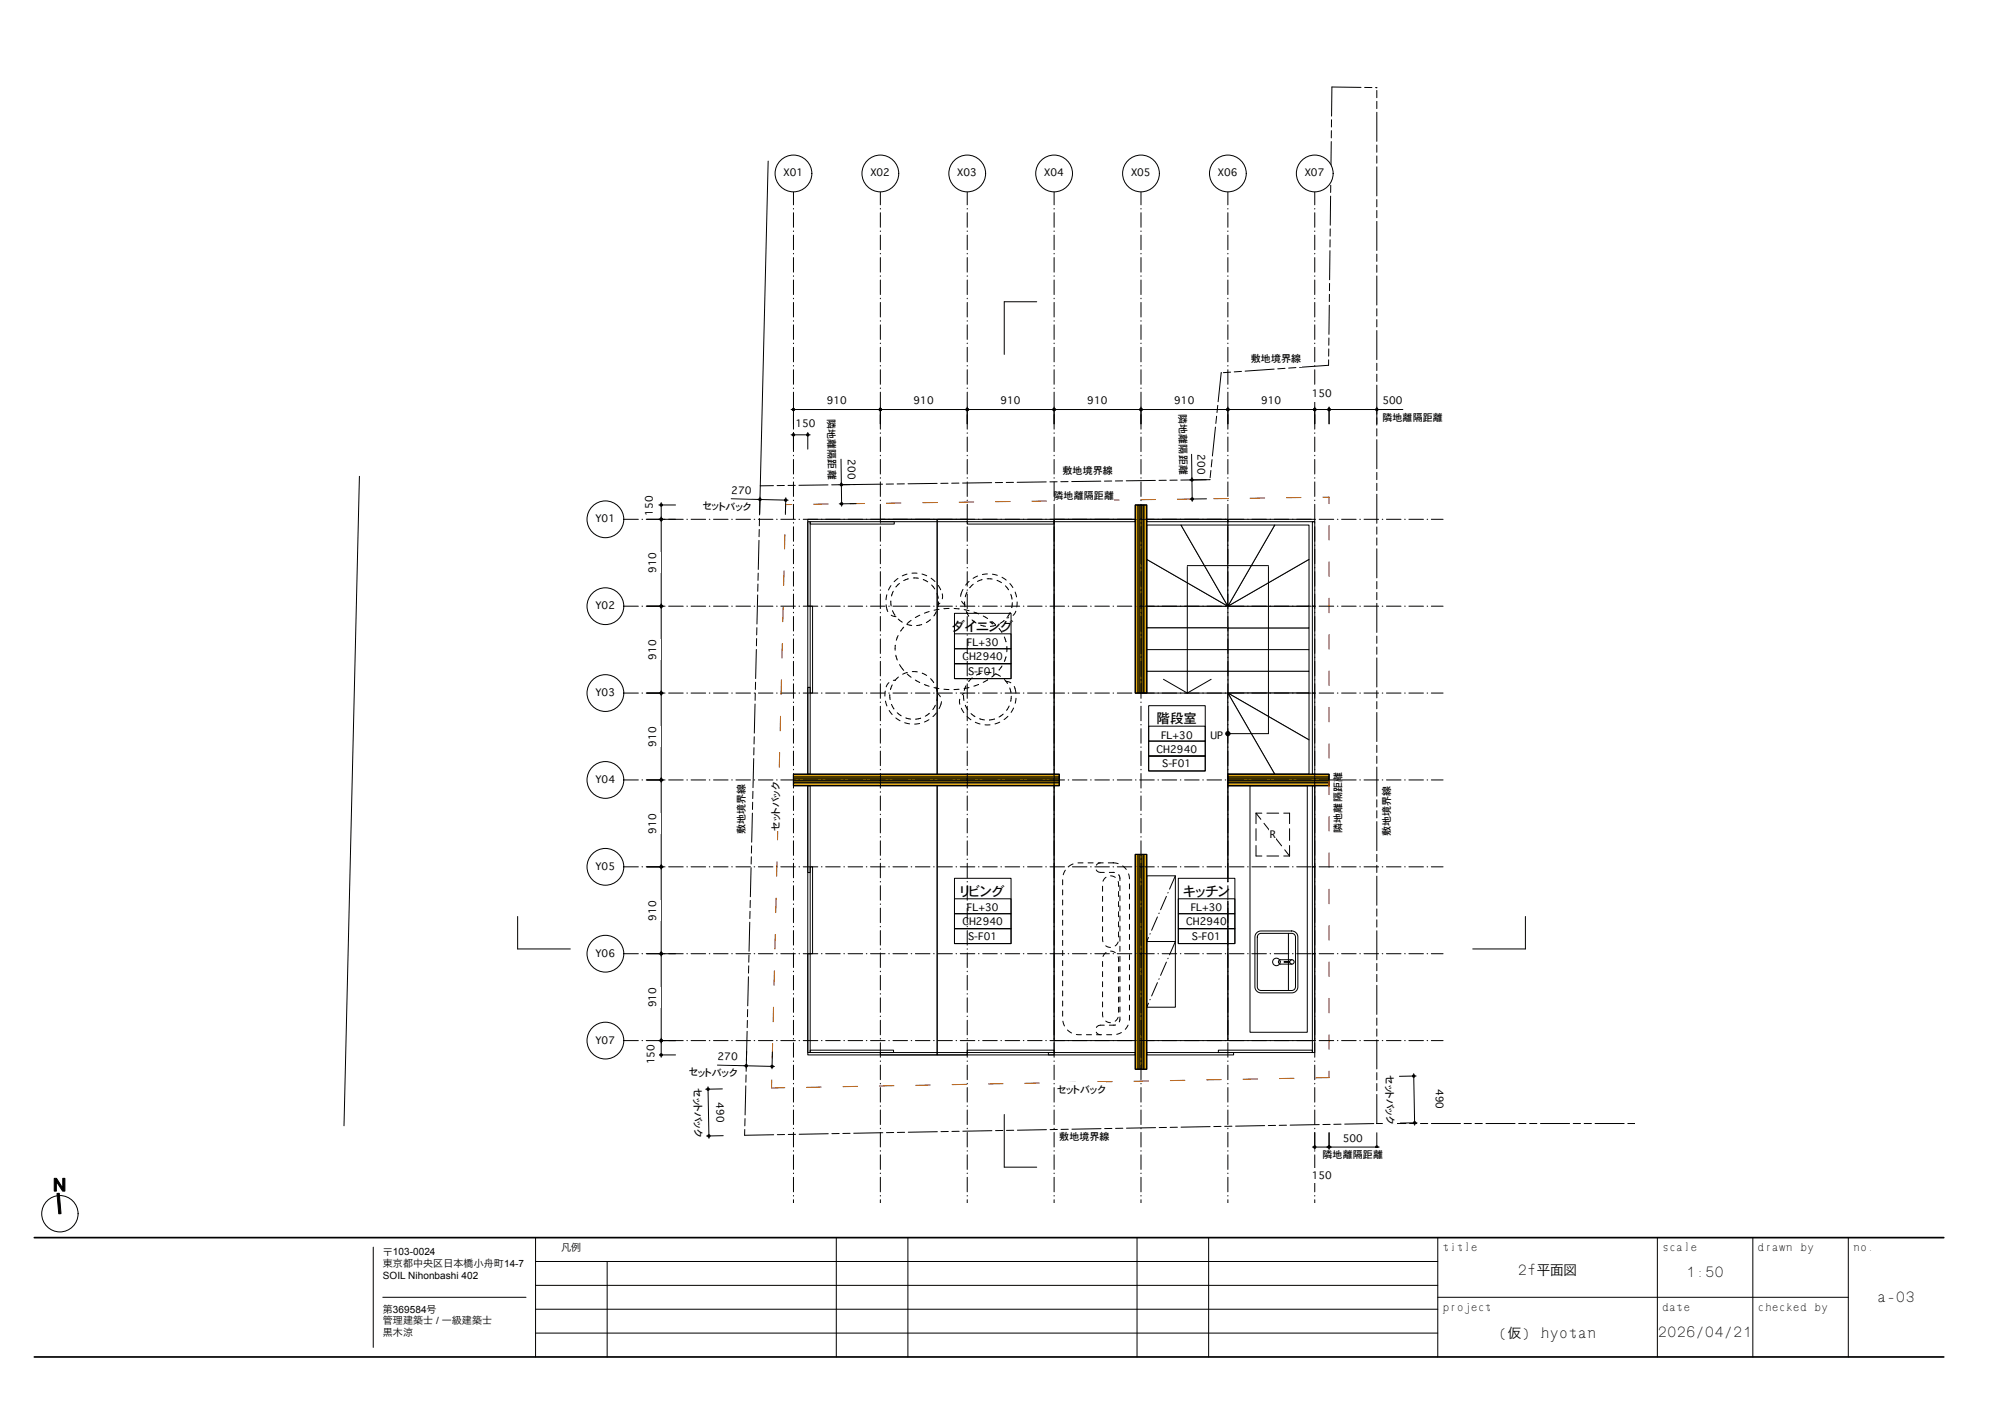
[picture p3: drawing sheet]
<svg xmlns="http://www.w3.org/2000/svg" width="420mm" height="297mm" viewBox="0 0 420 297" stroke-linecap="round" stroke-linejoin="round" font-family="sans-serif">
<path d="M217.2 63.2h-6.8v11M169.2 108.8h27.1v112.2h-27.1zM196.3 108.8h24.5v112.2h-24.5zM220.8 108.8h36.4v109.2h-36.4zM257.2 164.6h18.2v53.4h-18.2zM261.9 164.6h12v51.6h-12zM108.4 192v6.8h11.1M240.2 197.2h6v13.8h-6zM319.5 192v6.8h-11M210.4 233.5v11h6.8" fill="none" stroke="#000" stroke-width=".21"/>
<path d="M246.2 197.2l-6 13.8" fill="none" stroke="#000" stroke-width=".21" stroke-dasharray="3 .8 .1 .8"/>
<path d="M263.1 170.3h7M270.1 179.3h-7" fill="none" stroke="#000" stroke-width=".21" stroke-dasharray="2.5 1.1" stroke-dashoffset="1.2"/>
<path d="M263.1 179.3v-9M270.1 170.3v9" fill="none" stroke="#000" stroke-width=".21" stroke-dasharray="2.5 1.1" stroke-dashoffset=".3"/>
<path d="M270.1 179.3l-7-9" fill="none" stroke="#000" stroke-width=".21" stroke-dasharray="2.5 1.1" stroke-dashoffset=".8"/>
<path d="M266 173.3h1.3v3h-1.3z" fill="#fff"/>
<path d="M240.2 183.5h6v13.7h-6z" fill="none" stroke="#000" stroke-width=".21"/>
<path d="M246.2 183.5l-6 13.7" fill="none" stroke="#000" stroke-width=".21" stroke-dasharray="3 .8 .1 .8"/>
<path d="M166.2 162.2h55.7v.6h-55.7z" fill="#dfa800"/>
<path d="M166.2 162.2h55.7v.6h-55.7zM166.2 162.8h55.7v.4h-55.7zM166.2 163.2h55.7v.4h-55.7zM166.2 163.6h55.7v.4h-55.7z" fill="none" stroke="#000" stroke-width=".21"/>
<path d="M166.2 163h55.7M166.2 163.4h55.7M166.2 163.8h55.7" fill="none" stroke="#dfa800" stroke-width=".4"/>
<path d="M166.2 164h55.7v.6h-55.7z" fill="#dfa800"/>
<path d="M166.2 164h55.7v.6h-55.7z" fill="none" stroke="#000" stroke-width=".21"/>
<path d="M237.8 179h.6v45h-.6z" fill="#dfa800"/>
<path d="M237.8 179h.6v45h-.6zM238.4 179h.4v45h-.4zM238.8 179h.4v45h-.4zM239.2 179h.4v45h-.4z" fill="none" stroke="#000" stroke-width=".21"/>
<path d="M238.6 179v45M239 179v45M239.4 179v45" fill="none" stroke="#dfa800" stroke-width=".4"/>
<path d="M239.6 179h.6v45h-.6z" fill="#dfa800"/>
<path d="M239.6 179h.6v45h-.6z" fill="none" stroke="#000" stroke-width=".21"/>
<g fill="#fff">
<path d="M202.8 194.7h6.1v3h-6.1z"/>
<path d="M201.2 184.8h9.3v3.9h-9.3z"/>
<path d="M202.5 188.7h6.7v3h.9v3h-8.5v-3h.9z"/>
</g>
<path d="M199.9 184h11.9v13.7h-11.9zM199.9 194.5h11.9v3.2h-11.9zM199.9 191.4h11.9v3.1h-11.9zM199.9 188.3h11.9v3.1h-11.9zM199.9 194.5h11.9" fill="none" stroke="#000" stroke-width=".21"/>
<g fill="#fff">
<path d="M202.8 139.2h6.1v3h-6.1z"/>
<path d="M199.4 129.3h13v3.9h-13z"/>
<path d="M202.5 133.2h6.7v3h.9v3h-8.5v-3h.9z"/>
</g>
<path d="M199.9 128.5h11.9v13.7h-11.9zM199.9 139h11.9v3.2h-11.9zM199.9 135.9h11.9v3.1h-11.9zM199.9 132.8h11.9v3.1h-11.9zM199.9 139h11.9" fill="none" stroke="#000" stroke-width=".21"/>
<path d="M257.2 131.5h17v4.6h-17z" fill="#fff"/>
<path d="M257.2 131.5h17v4.6h-17z" fill="none" stroke="#000" stroke-width=".21"/>
<path d="M257.2 136.1h17v4.5h-17z" fill="#fff"/>
<path d="M257.2 136.1h17v4.5h-17z" fill="none" stroke="#000" stroke-width=".21"/>
<path d="M257.2 140.6h17v4.6h-17z" fill="#fff"/>
<path d="M257.2 140.6h17v4.6h-17z" fill="none" stroke="#000" stroke-width=".21"/>
<path d="M240.2 127h17v4.5h-17z" fill="#fff"/>
<path d="M240.2 127h17v4.5h-17z" fill="none" stroke="#000" stroke-width=".21"/>
<path d="M240.2 131.5h17v4.6h-17z" fill="#fff"/>
<path d="M240.2 131.5h17v4.6h-17z" fill="none" stroke="#000" stroke-width=".21"/>
<path d="M240.2 136.1h17v4.5h-17z" fill="#fff"/>
<path d="M240.2 136.1h17v4.5h-17z" fill="none" stroke="#000" stroke-width=".21"/>
<path d="M240.2 140.6h17v4.6h-17z" fill="#fff"/>
<path d="M240.2 140.6h17v4.6h-17z" fill="none" stroke="#000" stroke-width=".21"/>
<path d="M240.2 117.2l17 9.8h-17z" fill="#fff"/>
<path d="M240.2 117.2l17 9.8h-17z" fill="none" stroke="#000" stroke-width=".21"/>
<path d="M240.2 110h7.2l9.8 17-17-9.8z" fill="#fff"/>
<path d="M240.2 110h7.2l9.8 17-17-9.8z" fill="none" stroke="#000" stroke-width=".21"/>
<path d="M247.4 110h9.8v17z" fill="#fff"/>
<path d="M247.4 110h9.8v17z" fill="none" stroke="#000" stroke-width=".21"/>
<path d="M257.2 127h17v4.5h-17z" fill="#fff"/>
<path d="M257.2 127h17v4.5h-17z" fill="none" stroke="#000" stroke-width=".21"/>
<path d="M257.2 127l17-9.8v9.8z" fill="#fff"/>
<path d="M257.2 127l17-9.8v9.8z" fill="none" stroke="#000" stroke-width=".21"/>
<path d="M267 110h7.2v7.2l-17 9.8z" fill="#fff"/>
<path d="M267 110h7.2v7.2l-17 9.8z" fill="none" stroke="#000" stroke-width=".21"/>
<path d="M257.2 110h9.8l-9.8 17z" fill="#fff"/>
<path d="M257.2 110h9.8l-9.8 17z" fill="none" stroke="#000" stroke-width=".21"/>
<path d="M257.2 145.2h17v9.8z" fill="#fff"/>
<path d="M257.2 145.2h17v9.8z" fill="none" stroke="#000" stroke-width=".21"/>
<path d="M257.2 145.2l17 9.8v7.2h-7.2z" fill="#fff"/>
<path d="M257.2 145.2l17 9.8v7.2h-7.2z" fill="none" stroke="#000" stroke-width=".21"/>
<path d="M257.2 145.2l9.8 17h-9.8z" fill="#fff"/>
<path d="M248.7 118.5h17M248.7 118.7v26.5M265.7 118.7v35h-8.5M243.7 142.3l5 2.9M253.7 142.3l-5 2.9M257.2 145.2l9.8 17h-9.8z" fill="none" stroke="#000" stroke-width=".21"/>
<path d="M257.2 162.2h21.2v.6h-21.2z" fill="#dfa800"/>
<path d="M257.2 162.2h21.2v.6h-21.2zM257.2 162.8h21.2v.4h-21.2zM257.2 163.2h21.2v.4h-21.2zM257.2 163.6h21.2v.4h-21.2z" fill="none" stroke="#000" stroke-width=".21"/>
<path d="M257.2 163h21.2M257.2 163.4h21.2M257.2 163.8h21.2" fill="none" stroke="#dfa800" stroke-width=".4"/>
<path d="M257.2 164h21.2v.6h-21.2z" fill="#dfa800"/>
<path d="M257.2 164h21.2v.6h-21.2z" fill="none" stroke="#000" stroke-width=".21"/>
<path d="M237.8 105.8h.6v39.4h-.6z" fill="#dfa800"/>
<path d="M237.8 105.8h.6v39.4h-.6zM238.4 105.8h.4v39.4h-.4zM238.8 105.8h.4v39.4h-.4zM239.2 105.8h.4v39.4h-.4z" fill="none" stroke="#000" stroke-width=".21"/>
<path d="M238.6 105.8v39.4M239 105.8v39.4M239.4 105.8v39.4" fill="none" stroke="#dfa800" stroke-width=".4"/>
<path d="M239.6 105.8h.6v39.4h-.6z" fill="#dfa800"/>
<g fill="none" stroke="#000" stroke-width=".21">
<path d="M169.2 109.3h.5v17.7h-.5zM169.7 109.3h17.6v.5h-17.6zM184.4 108.8h18.2v.5h-18.2zM202.6 109.3h18.2v.5h-18.2zM220.8 108.8h17v.5h-17zM239.6 105.8h.6v39.4h-.6zM240.2 108.8h17v.5h-17zM257.2 108.8h18.2v.5h-18.2zM169.7 127h.5v18.2h-.5zM186.6 125.9l.1 1M187 128l.5 .9M187.1 123.9l-.3 .9"/>
<path d="M187.6 135.2l-.1 1M187.7 137.3l.3 1M188.1 133.1l-.3 1M188.2 129.7l.8 .6M188.4 122.2l-.7 .8M188.4 139.2l.9 1.2M189.3 131.4l-.6 .8M190 130.8l1 .2M190.3 121.2l-1 .4M190.9 130l-.9 .6M191.3 121.1h1.1M192.7 128.9l-1 .5"/>
<path d="M193.1 130.8l-1.1 .2M193.4 121.4l.9 .5M194.6 128.1l-1 .4M194.9 129.8l-.8 .6M195.2 122.5l.6 .9M196.2 128.1l-.6 .9M196.3 124.3l.2 1M196.6 126.1l-.1 1M196.7 127.6l-1 .2M197.8 127.5h.1M198.8 127.5h-1M199.9 127.5l1 .1"/>
<path d="M202 127.7l1 .2M202.1 126.1v1M202.4 128.1l.5 1M202.6 124l-.4 1M203.6 129.9l.9 .6M203.9 122.4l-.8 .7M204 128.2l1 .4M205.4 131l1 .2M205.7 121.4l-.9 .4M206 129l.9 .6M206.8 121.2l1 .1M207.8 130.2l.8 .7"/>
<path d="M208.5 131l-1 .2M208.9 121.6l.9 .5M209.3 131.6l.6 .9M209.9 139.5l-.6 .9M210.4 130l-.9 .6M210.4 133.4l.3 1M210.6 122.7l.7 .8M210.7 134.4h.1M210.7 137.6l-.3 1M210.9 135.5v1M211.6 128.3l-.5 .9M211.7 124.5l.3 1"/>
<path d="M212.1 126.2l-.2 1.1M169.2 144h.5v18.2h-.5zM186.4 145.5l.1 1.1M186.8 147.6h.1M186.8 147.6l.5 .9M186.9 143.5l-.4 1M188 149.3l.8 .6M188.2 141.8l-.7 .8M189.7 150.4l1.1 .2M190.1 141.2l.8 .7M190.1 140.9l-1 .3M191.1 140.7h1.1"/>
<path d="M191.7 142.5l1 .5M192.9 150.5l-1.1 .2M193.2 141l.9 .5M193.6 143.4l1 .4M194.7 149.4l-.9 .6M194.9 142.2l.7 .8M195.7 144l1 .2M195.9 147.7l-.5 .9M196.1 143.9l.2 1.1M196.4 145.7l-.1 1M197.7 144.4h1.1M200.9 144.4h-1"/>
<path d="M201.9 145.7v1M202.2 147.7v.1M202.2 147.8l.5 .9M202.4 143.6l-.4 1M203 144l-1 .2M203.4 149.5l.8 .6M203.7 142l-.8 .7M205 143.4l-1 .3M205 143.4h.1M205.2 150.6l1 .2M205.5 141l-1 .4M206.6 140.9h1"/>
<path d="M206.9 142.4l-.9 .5M208.3 150.6l-1 .2M208.6 141.1l-.8 .7M208.6 141.2l1 .5M210.1 149.6l-.8 .6M210.4 142.3l.7 .9M211.4 147.9l-.5 .9M211.5 144.1l.3 1M211.8 145.8l-.1 1.1M169.2 164.6h.5v18.2h-.5zM274.9 164.6h.5v17h-.5zM169.2 199.8h.5v20.7h-.5z"/>
<path d="M169.7 181.6h.5v18.2h-.5zM233.2 182.8h.2M234.3 183.2l.3 .8M263.3 195.4l.9-.4h6.4a1.29 1.29 0 0 1 1.3 1.3v10.4a1.29 1.29 0 0 1-1.3 1.3h-6.4a1.29 1.29 0 0 1-1.3-1.3v-10.4zM263.6 195.7l.6-.2h6.4a.79 .79 0 0 1 .8 .8v10.4a.79 .79 0 0 1-.8 .8h-6.4a.79 .79 0 0 1-.8-.8v-10.4zM269.9 195.5v12M274.9 199.8h.5v20.7h-.5zM274.9 181.6h.5v18.2h-.5zM169.7 220h17.5v.5h-17.5zM202.6 220h18.2v.5h-18.2zM233.7 214.7l-.5 .1M234.6 213.5l-.1 .6"/>
<path d="M255.2 220h19.7v.5h-19.7zM269 201.4h1.2a.46 .46 0 0 1 .7-.3 .46 .46 0 0 1 0 .8 .46 .46 0 0 1-.7-.3h-1.2zM270.6 201h-2.3a.46 .46 0 0 0-.5 .5 .46 .46 0 0 0 .5 .5h2.3M184.4 220.5h18.2v.5h-18.2zM219.6 220.5h18.2v.5h-18.2zM240.2 220.5h18.2v.5h-18.2z"/>
<circle cx="257.2" cy="153.7" r=".45"/>
<circle cx="267.4" cy="201.5" r=".79"/>
</g>
<circle cx="257.2" cy="153.7" r=".45" fill="#000"/>
<g fill="none" stroke="#000" stroke-width=".21" stroke-dasharray="1.1 1.1">
<path d="M185.8 127.7a6 6 0 0 1 4.1-7.4 6 6 0 0 1 7.5 4.1M187.7 129.2a2 2 0 0 1-1.9-1.5M197.4 124.4a2 2 0 0 1-.9 2.3M201.3 124.4a6 6 0 0 1 7.6-3.9 6 6 0 0 1 3.9 7.5M202.2 126.7a2 2 0 0 1-.9-2.3M212.8 128a2 2 0 0 1-1.9 1.4M185.6 143.9a2 2 0 0 1 1.9-1.4M196.3 145.2a2 2 0 0 1 .8 2.3M197.1 147.5a6 6 0 0 1-7.5 3.9 6 6 0 0 1-4-7.5M201.1 147.5a2 2 0 0 1 .9-2.3M210.8 142.7a2 2 0 0 1 1.8 1.5M212.6 144.2a6 6 0 0 1-4.1 7.4 6 6 0 0 1-7.4-4.1"/>
<path d="M223.6 181.7a3.4 3.4 0 0 1 2.4-.9h7.2a3.4 3.4 0 0 1 3.4 3.4v29.1a3.4 3.4 0 0 1-3.4 3.5h-7.2a3.4 3.4 0 0 1-3.4-3.5v-29.1a3.4 3.4 0 0 1 1-2.5zM230.5 182.8a1 1 0 0 1-1-1 1 1 0 0 1 1-1M231.5 199.7a1.68 1.68 0 0 1 1.8-.3 1.68 1.68 0 0 1 1 1.5v11.7a1.68 1.68 0 0 1-1.7 1.6 1.68 1.68 0 0 1-1.6-1.6v-11.7l.1-.6zM231.5 184a1.68 1.68 0 0 1 1.8-.4 1.68 1.68 0 0 1 1 1.5v11.7a1.68 1.68 0 0 1-1.7 1.7 1.68 1.68 0 0 1-1.6-1.7v-11.7l.1-.6zM230.5 216.8a1 1 0 0 1-1-1 1 1 0 0 1 1-1"/>
</g>
<path d="M230.5 182.8h2.7M233.2 214.8h-2.7" fill="none" stroke="#000" stroke-width=".21" stroke-dasharray="1.1 1.1" stroke-dashoffset=".2"/>
<path d="M234.6 184v29.5" fill="none" stroke="#000" stroke-width=".21" stroke-dasharray="1.1 1.1" stroke-dashoffset=".6"/>
<g fill="#fff">
<path d="M243.5 158.6h6.1v2.9h-6.1z"/>
<path d="M242.3 148.6h8.5v4h-8.5z"/>
<path d="M243.2 152.6h6.7v3h.9v3h-8.5v-3h.9z"/>
</g>
<g fill="none" stroke="#000" stroke-width=".21">
<path d="M274.9 109.3h.5v17.7h-.5zM274.9 127h.5v18.2h-.5zM240.6 147.8h11.9v13.7h-11.9zM240.6 158.4h11.9v3.1h-11.9zM240.6 155.2h11.9v3.2h-11.9zM240.6 152.1h11.9v3.1h-11.9zM240.6 158.4h11.9M274.9 145.2h.5v17h-.5zM138 218h3.5M138.5 217.5v4M138 221h3.5"/>
<circle cx="138.5" cy="218" r=".25"/>
<circle cx="138.5" cy="221" r=".25"/>
</g>
<g fill="#000">
<circle cx="138.5" cy="218" r=".25"/>
<circle cx="138.5" cy="221" r=".25"/>
</g>
<path d="M135 218.7h3v4.3h-3z" fill="#fff"/>
<g fill="none" stroke="#000" stroke-width=".21">
<path d="M165.7 91.1h4M166.2 90.6v3.5M169.2 90.6v3.5"/>
<circle cx="166.2" cy="91.1" r=".25"/>
<circle cx="169.2" cy="91.1" r=".25"/>
</g>
<g fill="#000">
<circle cx="166.2" cy="91.1" r=".25"/>
<circle cx="169.2" cy="91.1" r=".25"/>
</g>
<g fill="#fff">
<path d="M166.6 87.3h4.3v3h-4.3z"/>
<path d="M249.7 194.7h6.1v3h-6.1z"/>
<path d="M247.8 184.8h9.9v3.9h-9.9z"/>
<path d="M249.4 188.7h6.7v3h.9v3h-8.5v-3h.9z"/>
</g>
<path d="M160.9 33.7l-1.6 68.1M255.9 78.1h-.1M75.3 99.8l-3.2 136M253.5 100.4v.1M246.8 184h11.9v13.7h-11.9zM246.8 194.5h11.9v3.2h-11.9zM246.8 191.4h11.9v3.1h-11.9zM246.8 188.3h11.9v3.1h-11.9zM246.8 194.5h11.9M288.4 235.4h.1" fill="none" stroke="#000" stroke-width=".21"/>
<path d="M237.8 105.8h2.4v39.4h-2.4zM166.2 162.2h55.7v2.4h-55.7zM237.8 179h2.4v45h-2.4zM257.2 162.2h21.2v2.4h-21.2z" fill="none" stroke="#000" stroke-width=".25"/>
<path d="M161.6 227.9l3-122.2" fill="none" stroke="#f00" stroke-width=".21" stroke-dasharray="3 4.6" stroke-dashoffset="1.4"/>
<path d="M278.4 225.7l-116.8 2.2" fill="none" stroke="#f00" stroke-width=".21" stroke-dasharray="3 4.6" stroke-dashoffset=".3"/>
<path d="M164.6 105.7l113.8-1.6M278.4 104.1v121.6" fill="none" stroke="#f00" stroke-width=".21" stroke-dasharray="3 4.6" stroke-dashoffset="1.7"/>
<path d="M279 18.2l9.4 .2M279 18.2l-.7 58.3M255.8 78.1l-2.3 22.4M278.3 76.5l-22.5 1.6M159.3 101.8l-3.3 136M253.5 100.5l-94.2 1.3M156 237.8l132.4-2.4M288.4 235.4h54.1" fill="none" stroke="#000" stroke-width=".21" stroke-dasharray="6.1 .8 1.5 .8 1.5 .8"/>
<g fill="#fff">
<path d="M221.4 226.8h10.3v3h-10.3z"/>
<path d="M161.1 163.7h3v10.3h-3z"/>
<path d="M278.9 161.7h3v12.7h-3z"/>
<path d="M220.7 102.4h12.7v3h-12.7z"/>
<path d="M222.6 97.3h10.6v3h-10.6z"/>
<path d="M221.9 236.7h10.6v3h-10.6z"/>
<path d="M153.9 164.1h3v10.6h-3z"/>
<path d="M289.1 164.5h3v10.6h-3z"/>
<path d="M262 73.8h10.6v2.9h-10.6z"/>
</g>
<g fill="none" stroke="#000" stroke-width=".21" stroke-dasharray="3 .8 .1 .8">
<path d="M130.7 108.8h171.6M130.7 127h171.6M130.7 145.2h171.6M130.7 163.4h171.6M130.7 181.6h171.6M130.7 199.8h171.6M130.7 218h171.6M166.2 252v-211.8M184.4 252v-211.8M202.6 252v-211.8M220.8 252v-211.8M239 252v-211.8"/>
<path d="M257.2 252v-211.8M275.4 252v-211.8"/>
</g>
<circle cx="126.8" cy="108.8" r="3.8" fill="#fff"/>
<circle cx="126.8" cy="108.8" r="3.8" fill="none" stroke="#000" stroke-width=".21"/>
<g fill="#fff">
<path d="M124.7 107.3h4.2v3h-4.2z"/>
<circle cx="166.2" cy="36.3" r="3.8"/>
</g>
<circle cx="166.2" cy="36.3" r="3.8" fill="none" stroke="#000" stroke-width=".21"/>
<g fill="#fff">
<path d="M164.1 34.8h4.2v3h-4.2z"/>
<circle cx="126.8" cy="127" r="3.8"/>
</g>
<circle cx="126.8" cy="127" r="3.8" fill="none" stroke="#000" stroke-width=".21"/>
<g fill="#fff">
<path d="M124.7 125.5h4.2v3h-4.2z"/>
<circle cx="126.8" cy="145.2" r="3.8"/>
</g>
<circle cx="126.8" cy="145.2" r="3.8" fill="none" stroke="#000" stroke-width=".21"/>
<g fill="#fff">
<path d="M124.7 143.7h4.2v3h-4.2z"/>
<circle cx="126.8" cy="163.4" r="3.8"/>
</g>
<circle cx="126.8" cy="163.4" r="3.8" fill="none" stroke="#000" stroke-width=".21"/>
<g fill="#fff">
<path d="M124.7 161.9h4.2v3h-4.2z"/>
<circle cx="126.8" cy="181.6" r="3.8"/>
</g>
<circle cx="126.8" cy="181.6" r="3.8" fill="none" stroke="#000" stroke-width=".21"/>
<g fill="#fff">
<path d="M124.7 180.1h4.2v3h-4.2z"/>
<circle cx="126.8" cy="199.8" r="3.8"/>
</g>
<circle cx="126.8" cy="199.8" r="3.8" fill="none" stroke="#000" stroke-width=".21"/>
<g fill="#fff">
<path d="M124.7 198.3h4.2v3h-4.2z"/>
<circle cx="126.8" cy="218" r="3.8"/>
</g>
<circle cx="126.8" cy="218" r="3.8" fill="none" stroke="#000" stroke-width=".21"/>
<g fill="#fff">
<path d="M124.7 216.5h4.2v3h-4.2z"/>
<circle cx="184.4" cy="36.3" r="3.8"/>
</g>
<circle cx="184.4" cy="36.3" r="3.8" fill="none" stroke="#000" stroke-width=".21"/>
<g fill="#fff">
<path d="M182.3 34.8h4.2v3h-4.2z"/>
<circle cx="202.6" cy="36.3" r="3.8"/>
</g>
<circle cx="202.6" cy="36.3" r="3.8" fill="none" stroke="#000" stroke-width=".21"/>
<g fill="#fff">
<path d="M200.5 34.8h4.2v3h-4.2z"/>
<circle cx="220.8" cy="36.3" r="3.8"/>
</g>
<circle cx="220.8" cy="36.3" r="3.8" fill="none" stroke="#000" stroke-width=".21"/>
<g fill="#fff">
<path d="M218.7 34.8h4.2v3h-4.2z"/>
<circle cx="239" cy="36.3" r="3.8"/>
</g>
<circle cx="239" cy="36.3" r="3.8" fill="none" stroke="#000" stroke-width=".21"/>
<g fill="#fff">
<path d="M236.9 34.8h4.2v3h-4.2z"/>
<circle cx="257.2" cy="36.3" r="3.8"/>
</g>
<circle cx="257.2" cy="36.3" r="3.8" fill="none" stroke="#000" stroke-width=".21"/>
<g fill="#fff">
<path d="M255.1 34.8h4.2v3h-4.2z"/>
<circle cx="275.4" cy="36.3" r="3.8"/>
</g>
<circle cx="275.4" cy="36.3" r="3.8" fill="none" stroke="#000" stroke-width=".21"/>
<path d="M273.3 34.8h4.2v3h-4.2z" fill="#fff"/>
<g fill="none" stroke="#000" stroke-width=".21">
<path d="M278.4 237.3v3.5M288.4 237.3v3.5M277.9 240.3h11"/>
<circle cx="278.4" cy="240.3" r=".25"/>
<circle cx="288.4" cy="240.3" r=".25"/>
</g>
<g fill="#000">
<circle cx="278.4" cy="240.3" r=".25"/>
<circle cx="288.4" cy="240.3" r=".25"/>
</g>
<g fill="#fff">
<path d="M281.3 237.1h4.3v3h-4.3z"/>
<path d="M277 240.5h12.8v3h-12.8z"/>
</g>
<g fill="none" stroke="#000" stroke-width=".21">
<path d="M275.4 237.3v3.5M278.4 237.3v3.5M274.9 240.3h4"/>
<circle cx="275.4" cy="240.3" r=".25"/>
<circle cx="278.4" cy="240.3" r=".25"/>
</g>
<g fill="#000">
<circle cx="275.4" cy="240.3" r=".25"/>
<circle cx="278.4" cy="240.3" r=".25"/>
</g>
<path d="M274.8 244.8h4.3v3h-4.3z" fill="#fff"/>
<g fill="none" stroke="#000" stroke-width=".21">
<path d="M138 105.8h3.5M138 108.8h3.5M138.5 105.3v4"/>
<circle cx="138.5" cy="108.8" r=".25"/>
<circle cx="138.5" cy="105.8" r=".25"/>
</g>
<g fill="#000">
<circle cx="138.5" cy="108.8" r=".25"/>
<circle cx="138.5" cy="105.8" r=".25"/>
</g>
<path d="M134.6 103.8h3v4.3h-3z" fill="#fff"/>
<g fill="none" stroke="#000" stroke-width=".21">
<path d="M135.5 108.8h3.5M138.5 108.3v19.2M135.5 127h3.5"/>
<circle cx="138.5" cy="108.8" r=".25"/>
<circle cx="138.5" cy="127" r=".25"/>
</g>
<g fill="#000">
<circle cx="138.5" cy="108.8" r=".25"/>
<circle cx="138.5" cy="127" r=".25"/>
</g>
<path d="M135.3 115.7h3v4.3h-3z" fill="#fff"/>
<g fill="none" stroke="#000" stroke-width=".21">
<path d="M135.5 127h3.5M138.5 126.5v19.2M135.5 145.2h3.5"/>
<circle cx="138.5" cy="127" r=".25"/>
<circle cx="138.5" cy="145.2" r=".25"/>
</g>
<g fill="#000">
<circle cx="138.5" cy="127" r=".25"/>
<circle cx="138.5" cy="145.2" r=".25"/>
</g>
<path d="M135.3 133.9h3v4.3h-3z" fill="#fff"/>
<g fill="none" stroke="#000" stroke-width=".21">
<path d="M135.5 145.2h3.5M138.5 144.7v19.2M135.5 163.4h3.5"/>
<circle cx="138.5" cy="145.2" r=".25"/>
<circle cx="138.5" cy="163.4" r=".25"/>
</g>
<g fill="#000">
<circle cx="138.5" cy="145.2" r=".25"/>
<circle cx="138.5" cy="163.4" r=".25"/>
</g>
<path d="M135.3 152.1h3v4.3h-3z" fill="#fff"/>
<g fill="none" stroke="#000" stroke-width=".21">
<path d="M135.5 163.4h3.5M138.5 162.9v19.2M135.5 181.6h3.5"/>
<circle cx="138.5" cy="163.4" r=".25"/>
<circle cx="138.5" cy="181.6" r=".25"/>
</g>
<g fill="#000">
<circle cx="138.5" cy="163.4" r=".25"/>
<circle cx="138.5" cy="181.6" r=".25"/>
</g>
<path d="M135.3 170.3h3v4.3h-3z" fill="#fff"/>
<g fill="none" stroke="#000" stroke-width=".21">
<path d="M135.5 181.6h3.5M135.5 199.8h3.5M138.5 181.1v19.2"/>
<circle cx="138.5" cy="199.8" r=".25"/>
<circle cx="138.5" cy="181.6" r=".25"/>
</g>
<g fill="#000">
<circle cx="138.5" cy="199.8" r=".25"/>
<circle cx="138.5" cy="181.6" r=".25"/>
</g>
<path d="M135.3 188.5h3v4.3h-3z" fill="#fff"/>
<g fill="none" stroke="#000" stroke-width=".21">
<path d="M138 199.8h3.5M138.5 199.3v19.2M138 218h3.5"/>
<circle cx="138.5" cy="199.8" r=".25"/>
<circle cx="138.5" cy="218" r=".25"/>
</g>
<g fill="#000">
<circle cx="138.5" cy="199.8" r=".25"/>
<circle cx="138.5" cy="218" r=".25"/>
</g>
<path d="M135.3 206.7h3v4.3h-3z" fill="#fff"/>
<g fill="none" stroke="#000" stroke-width=".21">
<path d="M165.7 85.8h19.2M166.2 85.3v3.5M184.4 85.3v3.5"/>
<circle cx="166.2" cy="85.8" r=".25"/>
<circle cx="184.4" cy="85.8" r=".25"/>
</g>
<g fill="#000">
<circle cx="166.2" cy="85.8" r=".25"/>
<circle cx="184.4" cy="85.8" r=".25"/>
</g>
<path d="M173.2 82.6h4.3v3h-4.3z" fill="#fff"/>
<g fill="none" stroke="#000" stroke-width=".21">
<path d="M183.9 85.8h19.2M184.4 85.3v3.5M202.6 85.3v3.5"/>
<circle cx="184.4" cy="85.8" r=".25"/>
<circle cx="202.6" cy="85.8" r=".25"/>
</g>
<g fill="#000">
<circle cx="184.4" cy="85.8" r=".25"/>
<circle cx="202.6" cy="85.8" r=".25"/>
</g>
<path d="M191.4 82.6h4.3v3h-4.3z" fill="#fff"/>
<g fill="none" stroke="#000" stroke-width=".21">
<path d="M202.1 85.8h19.2M202.6 85.3v3.5M220.8 85.3v3.5"/>
<circle cx="202.6" cy="85.8" r=".25"/>
<circle cx="220.8" cy="85.8" r=".25"/>
</g>
<g fill="#000">
<circle cx="202.6" cy="85.8" r=".25"/>
<circle cx="220.8" cy="85.8" r=".25"/>
</g>
<path d="M209.6 82.6h4.3v3h-4.3z" fill="#fff"/>
<g fill="none" stroke="#000" stroke-width=".21">
<path d="M220.3 85.8h19.2M220.8 85.3v3.5M239 85.3v3.5"/>
<circle cx="220.8" cy="85.8" r=".25"/>
<circle cx="239" cy="85.8" r=".25"/>
</g>
<g fill="#000">
<circle cx="220.8" cy="85.8" r=".25"/>
<circle cx="239" cy="85.8" r=".25"/>
</g>
<path d="M227.8 82.6h4.3v3h-4.3z" fill="#fff"/>
<g fill="none" stroke="#000" stroke-width=".21">
<path d="M238.5 85.8h19.2M239 85.3v3.5M257.2 85.3v3.5"/>
<circle cx="239" cy="85.8" r=".25"/>
<circle cx="257.2" cy="85.8" r=".25"/>
</g>
<g fill="#000">
<circle cx="239" cy="85.8" r=".25"/>
<circle cx="257.2" cy="85.8" r=".25"/>
</g>
<path d="M246 82.6h4.3v3h-4.3z" fill="#fff"/>
<g fill="none" stroke="#000" stroke-width=".21">
<path d="M256.7 85.8h19.2M257.2 85.3v3.5M275.4 85.3v3.5"/>
<circle cx="257.2" cy="85.8" r=".25"/>
<circle cx="275.4" cy="85.8" r=".25"/>
</g>
<g fill="#000">
<circle cx="257.2" cy="85.8" r=".25"/>
<circle cx="275.4" cy="85.8" r=".25"/>
</g>
<path d="M264.2 82.6h4.3v3h-4.3z" fill="#fff"/>
<g fill="none" stroke="#000" stroke-width=".21">
<path d="M274.9 85.8h4M275.4 85.3v3.5M278.4 85.3v3.5"/>
<circle cx="275.4" cy="85.8" r=".25"/>
<circle cx="278.4" cy="85.8" r=".25"/>
</g>
<g fill="#000">
<circle cx="275.4" cy="85.8" r=".25"/>
<circle cx="278.4" cy="85.8" r=".25"/>
</g>
<path d="M274.8 81.1h4.3v3h-4.3z" fill="#fff"/>
<path d="M288.4 235.4v-217" fill="none" stroke="#000" stroke-width=".21" stroke-dasharray="6.1 .8 1.5 .8 1.5 .8"/>
<g fill="none" stroke="#000" stroke-width=".21">
<path d="M288.4 18.4h.1M277.9 85.8h16M278.4 85.3v3.5M288.4 85.3v3.5"/>
<circle cx="278.4" cy="85.8" r=".25"/>
<circle cx="288.4" cy="85.8" r=".25"/>
</g>
<g fill="#000">
<circle cx="278.4" cy="85.8" r=".25"/>
<circle cx="288.4" cy="85.8" r=".25"/>
</g>
<g fill="#fff">
<path d="M289.6 82.6h4.3v3h-4.3z"/>
<path d="M289.6 86h12.7v3h-12.7z"/>
</g>
<g fill="none" stroke="#000" stroke-width=".21">
<path d="M153.2 104.5l11.9 .3M159.2 104.1l-.1 3.5M164.6 104.3l-.1 3.5"/>
<circle cx="159.2" cy="104.6" r=".25"/>
<circle cx="164.6" cy="104.8" r=".25"/>
</g>
<g fill="#000">
<circle cx="159.2" cy="104.6" r=".25"/>
<circle cx="164.6" cy="104.8" r=".25"/>
</g>
<g fill="#fff">
<path d="M153.3 101.3l4.2 .1v3l-4.3-.1z"/>
<path d="M147.2 104.5l10.3 .3-.1 3-10.3-.3z"/>
</g>
<g fill="none" stroke="#000" stroke-width=".21">
<path d="M148.3 227.7l.2 10.8M151.3 228.1l-3.5 .1M151.5 237.9l-3.5 .1"/>
<circle cx="148.3" cy="228.2" r=".25"/>
<circle cx="148.5" cy="238" r=".25"/>
</g>
<g fill="#000">
<circle cx="148.3" cy="228.2" r=".25"/>
<circle cx="148.5" cy="238" r=".25"/>
</g>
<g fill="#fff">
<path d="M149.2 230.9h3v4.2l-2.9 .1z"/>
<path d="M144.5 228h3l.2 10.2-3 .1z"/>
</g>
<g fill="none" stroke="#000" stroke-width=".21">
<path d="M150.3 223.1l11.9 .3M156.4 220.3l-.1 3.5M161.8 220.4l-.1 3.5"/>
<circle cx="156.3" cy="223.3" r=".25"/>
<circle cx="161.7" cy="223.4" r=".25"/>
</g>
<g fill="#000">
<circle cx="156.3" cy="223.3" r=".25"/>
<circle cx="161.7" cy="223.4" r=".25"/>
</g>
<g fill="#fff">
<path d="M150.4 219.9l4.3 .1-.1 3-4.3-.1z"/>
<path d="M144.3 223.2l10.3 .2-.1 3-10.2-.2z"/>
</g>
<g fill="none" stroke="#000" stroke-width=".21">
<path d="M296.1 224.9l.2 10.8M296.7 225.4l-3.5 .1M296.8 235.2l-3.5 .1"/>
<circle cx="296.2" cy="225.4" r=".25"/>
<circle cx="296.3" cy="235.2" r=".25"/>
</g>
<g fill="#000">
<circle cx="296.2" cy="225.4" r=".25"/>
<circle cx="296.3" cy="235.2" r=".25"/>
</g>
<g fill="#fff">
<path d="M299.9 228.1l3-.1 .1 4.3-3 .1z"/>
<path d="M289.5 225.3h3l.2 10.2-3 .1z"/>
</g>
<g fill="none" stroke="#000" stroke-width=".21">
<path d="M249.6 95.2l.2 9.8M252.7 100.5h-3.5M252.7 104.5h-3.5"/>
<circle cx="249.7" cy="100.5" r=".25"/>
<circle cx="249.7" cy="104.5" r=".25"/>
</g>
<g fill="#000">
<circle cx="249.7" cy="100.5" r=".25"/>
<circle cx="249.7" cy="104.5" r=".25"/>
</g>
<g fill="#fff">
<path d="M250 95.2l3-.1v4.3h-3z"/>
<path d="M246.2 86.8l2.9-.1 .2 12.8h-3z"/>
</g>
<g fill="none" stroke="#000" stroke-width=".21">
<path d="M176.2 96.2l.1 9.8M179.3 101.5h-3.5M179.3 105.5h-3.5"/>
<circle cx="176.3" cy="101.5" r=".25"/>
<circle cx="176.3" cy="105.5" r=".25"/>
</g>
<g fill="#000">
<circle cx="176.3" cy="101.5" r=".25"/>
<circle cx="176.3" cy="105.5" r=".25"/>
</g>
<g fill="#fff">
<path d="M176.7 96.2l3-.1 .1 4.3-3 .1z"/>
<path d="M172.5 87.8l3-.1 .2 12.8h-3z"/>
</g>
<path d="M112.2 259.3v25M387.2 259.3v25M78.2 261.3v21M112.2 279.3h189M112.2 274.3h189M112.2 269.3h189M112.2 264.3h189M301.2 271.8h86" fill="none" stroke="#000" stroke-width=".21"/>
<path d="M7.2 259.3h400M7.2 284.3h400" fill="none" stroke="#000" stroke-width=".36"/>
<g fill="#fff">
<path d="M393.2 270.4h8v2.8h-8z"/>
<path d="M353.2 265.1h8v2.8h-8z"/>
</g>
<path d="M301.2 259.3v25M347.2 259.3v25" fill="none" stroke="#000" stroke-width=".21"/>
<g fill="#fff">
<path d="M347.3 277.6h19.8v2.8h-19.8z"/>
<path d="M313.9 277.8h20.6v2.8h-20.6z"/>
</g>
<path d="M175.2 259.3v25M190.2 259.3v25M367.2 259.3v25M127.2 264.3v20" fill="none" stroke="#000" stroke-width=".21"/>
<g fill="#fff">
<path d="M318 264.7h12.4v2.8h-12.4z"/>
<path d="M377.2 264.7v2.8z"/>
<path d="M377.2 277.2v2.8z"/>
</g>
<g fill="none" stroke="#000" stroke-width=".21">
<path d="M11.4 246.8h.4l1.3 2.1v-2.1h.5v2.7h-.5l-1.3-2v2h-.4zM11.9 250h.5l.4 4.2-.5 .1zM238.2 259.3v25M253.2 259.3v25M80.2 271.8h30"/>
<circle cx="12.6" cy="254.2" r="3.8"/>
</g>
<path d="M11.4 246.8h.4l1.3 2.1v-2.1h.5v2.7h-.5l-1.3-2v2h-.4zM11.9 250h.5l.4 4.2-.5 .1z" fill="#000"/>
<g font-size="2.8">
<text x="199.4" y="132.1">ダイニング</text>
<text x="242.3" y="151.4">階段室</text>
<text x="201.2" y="187.6">リビング</text>
<text x="247.8" y="187.6">キッチン</text>
<text x="318" y="267.1">2F平面図</text>
<text x="353.2" y="267.5">1:50</text>
<text x="393.2" y="272.8">A-03</text>
<text x="313.9" y="280.2">(仮) Hyotan</text>
<text x="347.3" y="280">2026/04/21</text>
</g>
<g font-size="2.1">
<text x="164.1" y="37">X01</text>
<text x="182.3" y="37">X02</text>
<text x="200.5" y="37">X03</text>
<text x="218.7" y="37">X04</text>
<text x="236.9" y="37">X05</text>
<text x="255.1" y="37">X06</text>
<text x="273.3" y="37">X07</text>
<text x="262" y="75.9">敷地境界線</text>
<text x="274.8" y="83.2">150</text>
<text x="166.6" y="89.4">150</text>
<text x="173.2" y="84.7">910</text>
<text x="173.4" y="87.8" transform="rotate(89 173.4 87.8)">隣地離隔距離</text>
<text x="191.4" y="84.7">910</text>
<text x="209.6" y="84.7">910</text>
<text x="227.8" y="84.7">910</text>
<text x="246" y="84.7">910</text>
<text x="247" y="86.7" transform="rotate(89 247 86.7)">隣地離隔距離</text>
<text x="264.2" y="84.7">910</text>
<text x="289.6" y="84.7">500</text>
<text x="289.6" y="88.1">隣地離隔距離</text>
<text x="250.8" y="95.2" transform="rotate(89 250.8 95.2)">200</text>
<text x="177.6" y="96.2" transform="rotate(89 177.6 96.2)">200</text>
<text x="222.6" y="99.4">敷地境界線</text>
<text x="147.2" y="106.7" transform="rotate(1 147.2 106.7)">セットバック</text>
<text x="153.2" y="103.4" transform="rotate(1 153.2 103.4)">270</text>
<text x="220.7" y="104.5">隣地離隔距離</text>
<text x="124.7" y="109.4">Y01</text>
<text x="136.7" y="108.1" transform="rotate(-90 136.7 108.1)">150</text>
<text x="137.4" y="120" transform="rotate(-90 137.4 120)">910</text>
<text x="124.7" y="127.6">Y02</text>
<text x="202.5" y="135.4">FL+30</text>
<text x="137.4" y="138.2" transform="rotate(-90 137.4 138.2)">910</text>
<text x="201.6" y="138.3">CH2940</text>
<text x="202.8" y="141.3">S-F01</text>
<text x="124.7" y="145.8">Y03</text>
<text x="243.2" y="154.7">FL+30</text>
<text x="253.6" y="154.9">UP</text>
<text x="137.4" y="156.4" transform="rotate(-90 137.4 156.4)">910</text>
<text x="242.3" y="157.7">CH2940</text>
<text x="243.5" y="160.7">S-F01</text>
<text x="124.7" y="164">Y04</text>
<text x="163.2" y="174" transform="rotate(-90 163.2 174)">セットバック</text>
<text x="137.4" y="174.6" transform="rotate(-90 137.4 174.6)">910</text>
<text x="156" y="174.7" transform="rotate(-90 156 174.7)">敷地境界線</text>
<text x="266" y="175.5">R</text>
<text x="281" y="174.4" transform="rotate(-90 281 174.4)">隣地離隔距離</text>
<text x="291.2" y="175.1" transform="rotate(-90 291.2 175.1)">敷地境界線</text>
<text x="124.7" y="182.2">Y05</text>
<text x="202.5" y="190.9">FL+30</text>
<text x="249.4" y="190.9">FL+30</text>
<text x="137.4" y="192.8" transform="rotate(-90 137.4 192.8)">910</text>
<text x="201.6" y="193.8">CH2940</text>
<text x="202.8" y="196.8">S-F01</text>
<text x="248.5" y="193.8">CH2940</text>
<text x="249.7" y="196.8">S-F01</text>
<text x="124.7" y="200.4">Y06</text>
<text x="137.4" y="211" transform="rotate(-90 137.4 211)">910</text>
<text x="124.7" y="218.6">Y07</text>
<text x="137.1" y="223" transform="rotate(-90 137.1 223)">150</text>
<text x="144.3" y="225.3" transform="rotate(1 144.3 225.3)">セットバック</text>
<text x="150.3" y="222" transform="rotate(1 150.3 222)">270</text>
<text x="290.3" y="225.3" transform="rotate(89 290.3 225.3)">セットバック</text>
<text x="145.4" y="228" transform="rotate(89 145.4 228)">セットバック</text>
<text x="150" y="230.9" transform="rotate(89 150 230.9)">490</text>
<text x="221.4" y="229">セットバック</text>
<text x="300.8" y="228.1" transform="rotate(89 300.8 228.1)">490</text>
<text x="221.9" y="238.8">敷地境界線</text>
<text x="281.3" y="239.2">500</text>
<text x="277" y="242.6">隣地離隔距離</text>
<text x="274.8" y="246.9">150</text>
<text x="80.2" y="263">〒103-0024</text>
<text x="117.6" y="262.2">凡例</text>
<text x="302.2" y="262.1">title</text>
<text x="348.2" y="262.1">scale</text>
<text x="368.2" y="262.1">drawn</text>
<text x="377.1" y="262.1">by</text>
<text x="388.2" y="262.1">No.</text>
<text x="80.2" y="267.8">SOIL Nihonbashi 402</text>
<text x="80.2" y="265.4">東京都中央区日本橋小舟町14-7</text>
<text x="80.2" y="275">第369584号</text>
<text x="302.2" y="274.6">project</text>
<text x="348.2" y="274.6">date</text>
<text x="368.2" y="274.6">checked</text>
<text x="380" y="274.6">by</text>
<text x="80.2" y="277.5">管理建築士 / 一級建築士</text>
<text x="80.2" y="279.9">黒木涼</text>
</g>
</svg>
